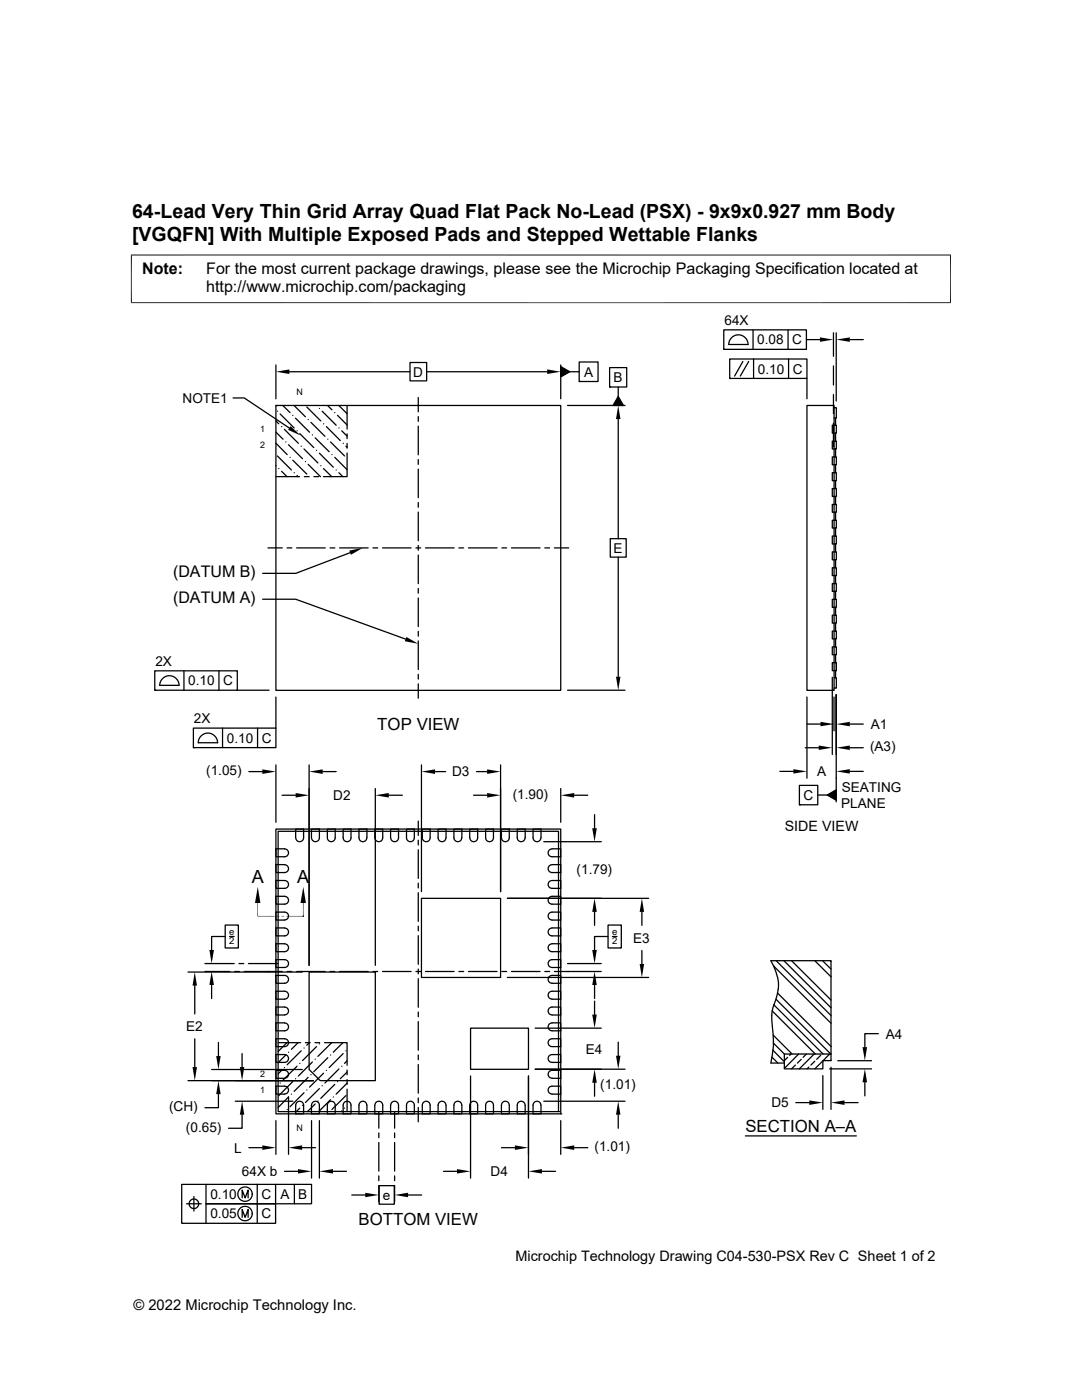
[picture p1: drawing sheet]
<svg xmlns="http://www.w3.org/2000/svg" width="216mm" height="279mm" viewBox="0 0 216 279" stroke-linecap="round" stroke-linejoin="round" font-family="sans-serif">
<g fill="none" stroke="#000" stroke-width=".25">
<path d="M46.5 79.4h2.2l9 6M55.1 72.8v6.8M57.7 74.2h24.1M81.8 72.3h3.3v3.7h-3.3zM83.5 79.3v2.9M85.1 74.2h24.1M111.9 73.2l1.8 1-1.8 1zM111.9 72.8v6.8M113.7 74.2h1.9M115.6 72.2h3.7v3.9h-3.7zM115.6 76.1h.1M121.6 73.4h3.5v3.8h-3.5z"/>
<path d="M121.6 77.2h.1M123.4 79.1l1 1.8h-2.1zM123.4 77.2v1.9M144.4 65.8h16.5v3.9h-16.5zM144.4 69.7h.1M145.6 71.6h15.4v3.9h-15.4zM145.6 75.5h.1M148.2 72.1l-1.6 3M149.3 68.7a1.93 1.93 0 0 0-2-1.9 1.93 1.93 0 0 0-1.9 1.9h3.9M149.4 72.1l-1.7 3M150.3 65.8v3.9M150.4 71.6v3.9"/>
<path d="M157.2 65.8v3.9M157.4 71.6v3.9M160.9 67.8h2.7M161 75.5v4.1M166.3 66.4v4.7M166.3 73v3.8M166.3 78.7v3.8M166.9 66.4v13.6M169.6 67.8h2.7M55.1 80.9h56.8v56.9h-56.8zM55.1 80.9h.1M55.1 92.9h.1"/>
<path d="M55.1 88.5l2.2 2.2M55.1 86.2l1.4 1.5M55.1 84l.5 .6M55.1 95.1h4.7M55.4 91l2.7 2.8M55.4 82.1h.1M55.6 93.5h.1M55.9 82.6l2.8 2.8M56.2 94.1l1.1 1M56.2 85.1h.1M56.4 80.9l1.5 1.4M56.7 85.7l2.8 2.8"/>
<path d="M57 88.2h.1M57.6 88.8l2.8 2.7M57.9 91.3h.1M58.4 91.8l2.8 2.8M58.4 82.9h.1M58.7 80.9l2.2 2.3M58.7 94.3h.1M59 83.5l2.8 2.8M59.3 94.9l.2 .2M59.3 86h.1M59.8 86.5l2.8 2.8M60.1 89h.1"/>
<path d="M60.7 89.6l2.7 2.8M60.7 95.1h1M60.9 92.1h.1M61.2 81.2l2.8 2.8M61.5 92.7l2.4 2.4M61.5 83.7h.1M62 84.3l2.8 2.8M62.3 86.8h.1M62.6 95.1h1M62.9 87.4l2.8 2.7M63.1 80.9h.1M63.2 89.9h.1"/>
<path d="M63.7 90.4l2.8 2.8M63.7 81.5h.1M64 92.9h.1M64.3 82.1l2.8 2.8M64.6 93.5l1.6 1.6M64.6 84.6h.1M65.1 85.1l2.8 2.8M65.4 80.9l.8 .9M65.4 87.7h.1M66 88.2l2.7 2.8M66.2 90.7h.1M66.8 91.3l2.5 2.4"/>
<path d="M66.8 82.3h.1M67.1 93.8h.1M67.4 82.9l1.9 1.9M67.6 80.9l1.7 1.7M67.6 94.3l.8 .8M67.6 85.4h.1M68.2 86l1.1 1M68.5 88.5h.1M69 89l.3 .3M69.3 90.4v4.7h-4.8M69.3 80.9v4.7M69.3 86.6v.9"/>
<path d="M69.3 88.5v1M83.5 83.1v1M83.5 85v5.8M83.5 91.7v1M83.5 93.6v5.7M113.2 80.9h11.5M123.4 83.6v23.9M161 80.9h5.4v56.9h-5.4zM166.1 97.5h.8v1.6h-.8zM166.1 94.3h.8v1.6h-.8zM166.1 91.2h.8v1.6h-.8zM166.1 88h.8v1.6h-.8z"/>
<path d="M166.1 84.9h.8v1.5h-.8zM166.3 84.5v4.7M166.4 81.4h.5v2h-.5M166.7 83.4v1.5M166.7 86.4v1.6M166.7 89.6v1.6M166.7 92.8v1.5M166.7 95.9v1.6M166.7 99.1v1.6M52.4 119.6h6.6l21.9 8M53.5 109.3h2.8M57.3 109.3h.9"/>
<path d="M59.2 109.3h5.7M65.8 109.3h1M67.8 109.3h5.7M69.9 110.3l-10.9 4.1h-6.6M74.4 109.3h1M76.3 109.3h5.7M83 109.3h.9M83.5 100.3v.9M83.5 102.2v5.7M83.5 108.9v.9M83.5 110.8v5.7M83.5 117.4v1"/>
<path d="M83.5 119.3v5.8M84.9 109.3h5.7M91.6 109.3h.9M93.5 109.3h5.7M100.1 109.3h1M102 109.3h5.8M108.7 109.3h1M110.6 109.3h2.9M121.8 107.5h3.1v3.7h-3.1zM123.4 111.2v23.9M166.1 119.6h.8v1.6h-.8zM166.1 116.5h.8v1.5h-.8z"/>
<path d="M166.1 113.3h.8v1.6h-.8zM166.1 110.1h.8v1.6h-.8zM166.1 107h.8v1.6h-.8zM166.1 103.8h.8v1.6h-.8zM166.1 100.7h.8v1.5h-.8zM166.7 102.2v1.6M166.7 105.4v1.6M166.7 108.6v1.5M166.7 111.7v1.6M166.7 114.9v1.6M166.7 118v1.6M30.9 133.9h16.4v3.9h-16.4z"/>
<path d="M30.9 137.8h.1M32.4 135.4a1.91 1.91 0 0 1 2.1-.4 1.91 1.91 0 0 1 1.2 1.8h-3.8l.1-.6zM36.7 133.9v3.9M43.7 133.9v3.9M47.3 137.8h6.4M55.1 139.1v6.2M83.5 126v1M83.5 127.9v5.7M83.5 134.6v.9M83.5 136.5v2.8M113.2 137.8h11.5M161 139.1v16.2"/>
<path d="M166.1 135.2v15.4M166.1 132.2h.8v1.6h-.8zM166.1 129.1h.8v1.6h-.8zM166.1 125.9h.8v1.6h-.8zM166.1 122.8h.8v1.6h-.8zM166.4 139.1v6.8M166.4 135.3h.5v2h-.5M166.7 121.2v1.6M166.7 124.4v1.5M166.7 127.5v1.6M166.7 130.7v1.5M166.7 133.8v1.5"/>
<path d="M166.9 138.7v21.3M166.9 132.2v1.6M38.6 145.3h16.5v3.9h-16.5zM38.6 149.2h.1M43.4 148.2a1.93 1.93 0 0 0-1.9-1.9 1.93 1.93 0 0 0-1.9 1.9h3.8M44.4 145.3v3.9M49.7 154h2.6M51.4 145.3v3.9M55.1 152.7v11.4M56.3 158.7h2.7M61.7 152.7v40M64.4 154h2.7"/>
<path d="M74.9 157.4v35.3M77.6 158.7h2.7M84.1 152.7v25.2M86.8 154h2.1M94.5 158.7h2.7M95.1 154h2.1M99.9 152.7v25.2M111.9 157.4v6.7M114.6 158.7h2.7M155.6 153.9h2.7M159.5 156.7h3.7v3.9h-3.7zM160.7 149.2h2.7"/>
<path d="M161 144.5h2.7M163.2 158.7h1.9M165.1 158.7l1.8-1.1v2.1zM169.6 144.5h2.7M169.6 149.2h2.7M169.6 153.9h2.7M55.1 169.4h1.7a.78 .78 0 0 1 .8 .8 .78 .78 0 0 1-.8 .8h-1.7zM55.1 172.6h1.7a.78 .78 0 0 1 .8 .8 .78 .78 0 0 1-.8 .7h-1.7zM55.1 175.7h1.7a.78 .78 0 0 1 .8 .8 .78 .78 0 0 1-.8 .8h-1.7zM55.1 178.9h1.7a.78 .78 0 0 1 .8 .8 .78 .78 0 0 1-.8 .7h-1.7zM55.1 165.5h56.8v56.8h-56.8zM55.5 165.9h55.9v55.9h-55.9z"/>
<path d="M59 165.5h1.6v1.7a.79 .79 0 0 1-.8 .8 .79 .79 0 0 1-.8-.8zM62.1 165.5h1.6v1.7a.79 .79 0 0 1-.8 .8 .79 .79 0 0 1-.8-.8zM65.3 165.5h1.6v1.7a.78 .78 0 0 1-.8 .8 .78 .78 0 0 1-.8-.8zM68.5 165.5h1.5v1.7a.78 .78 0 0 1-.7 .8 .78 .78 0 0 1-.8-.8zM73.2 167.2a.78 .78 0 0 1-.8 .8 .78 .78 0 0 1-.8-.8v-1.7h1.6v1.7M74.8 167.2v-1.7h1.6v1.7a.78 .78 0 0 1-.8 .8 .78 .78 0 0 1-.8-.8M77.9 167.2v-1.7h1.6v1.7a.78 .78 0 0 1-.8 .8 .78 .78 0 0 1-.7-.8M81.1 165.5h1.6v1.7a.78 .78 0 0 1-.8 .8 .78 .78 0 0 1-.8-.8zM83.5 163.9v2.8M83.5 167.7v.9M83.5 169.6v5.7M83.5 176.3v.9"/>
<path d="M83.5 178.2v5.7M84.1 179.3h15.8v15.8h-15.8zM84.3 165.5h1.5v1.7a.78 .78 0 0 1-.8 .8 .78 .78 0 0 1-.7-.8zM87.4 165.5h1.6v1.7a.78 .78 0 0 1-.8 .8 .78 .78 0 0 1-.8-.8zM90.6 165.5h1.6l-.1 1.7a.78 .78 0 0 1-.7 .8 .78 .78 0 0 1-.8-.8zM93.7 165.5h1.6v1.7a.79 .79 0 0 1-.8 .8 .79 .79 0 0 1-.8-.8zM96.9 165.5h1.6v1.7a.78 .78 0 0 1-.8 .8 .78 .78 0 0 1-.8-.8zM100.1 165.5h1.5v1.7a.78 .78 0 0 1-.8 .8 .78 .78 0 0 1-.7-.8zM101.2 179.3h28.2M104.8 167.2a.78 .78 0 0 1-.8 .8 .78 .78 0 0 1-.8-.8v-1.7h1.6v1.7M106.4 165.5h1.6l-.1 1.7a.78 .78 0 0 1-.8 .8 .78 .78 0 0 1-.7-.8zM108.5 168h11.5"/>
<path d="M109.5 179.2l.5-.3h1.9v1.5h-1.7a.79 .79 0 0 1-.7-.4 .79 .79 0 0 1 0-.8zM109.5 176l.5-.3h1.9v1.6h-1.7a.79 .79 0 0 1-.7-.5 .79 .79 0 0 1 0-.8zM109.5 172.9l.7-.3h1.7v1.5h-1.7a.79 .79 0 0 1-.7-.4 .79 .79 0 0 1 0-.8zM109.5 169.7l.7-.3h1.7v1.6h-1.7a.79 .79 0 0 1-.7-.5 .79 .79 0 0 1 0-.8zM118.6 162.6v2.7M159.5 160.6h.1M37.5 194h22.8M38.9 196.7v5.7M40.9 193.9h5M40.9 192.3h5.8M42.2 196.6v2.7M44.9 184.6h2.7v4.6h-2.7z"/>
<path d="M44.9 186.9h-2.7v2.7M45.8 186.9h.9M46.8 193.9h1M47.7 192.3h.9M48.7 193.9h7.6M49.6 192.3h5.8M55.1 188.3l1.7 .1a.78 .78 0 0 1 .8 .7 .78 .78 0 0 1-.8 .8h-1.7zM55.1 191.5h1.7a.78 .78 0 0 1 .8 .8 .78 .78 0 0 1-.8 .8h-1.7zM55.1 194.7h1.7a.78 .78 0 0 1 .8 .8 .78 .78 0 0 1-.8 .7h-1.7zM55.1 197.8h1.7a.79 .79 0 0 1 .8 .8 .79 .79 0 0 1-.8 .8h-1.7zM56.8 183.6a.78 .78 0 0 0 .8-.8 .78 .78 0 0 0-.8-.8h-1.7v1.6h1.7M56.8 185.2h-1.7v1.6h1.7a.78 .78 0 0 0 .8-.8 .78 .78 0 0 0-.8-.8"/>
<path d="M57.3 193.9h.9M59.2 193.9h5.7M60.5 182.8h.1M61.7 194h13.2v21.7h-11l-2.2-2.3zM65.8 193.9h1M67.8 193.9h5.7M74.4 193.9h1M76.3 193.9h5.7M83 193.9h.9M83.5 184.8v1M83.5 186.7v5.7M83.5 193.4v1"/>
<path d="M83.5 195.3v5.7M84.9 193.9h5.7M91.6 193.9h.9M93.5 193.9h5.7M100.1 193.9h1M101.2 195.1h28.2M102 193.9h5.8M108.7 193.9h1M109.5 198.1l.5-.3h1.9v1.6h-1.7a.79 .79 0 0 1-.7-.5 .79 .79 0 0 1 0-.8zM109.5 195l.5-.3h1.9v1.5h-1.7a.79 .79 0 0 1-.7-.4 .79 .79 0 0 1 0-.8zM109.5 191.8l.5-.3h1.9v1.6h-1.7a.79 .79 0 0 1-.7-.5 .79 .79 0 0 1 0-.8zM109.5 188.7l.7-.4h1.7v1.6h-1.7a.79 .79 0 0 1-.7-.4 .79 .79 0 0 1 0-.8z"/>
<path d="M110.2 183.6a.78 .78 0 0 1-.8-.8 .78 .78 0 0 1 .8-.8h1.7v1.6h-1.7M110.2 185.2h1.7v1.6h-1.7a.78 .78 0 0 1-.8-.8 .78 .78 0 0 1 .8-.8M113.2 192.3h6.8M118.6 196.6v2.7M118.6 182v2.7M118.6 199.8v2.7M120 193.9h-9.4M121.3 186.9h-2.7v2.7M121.3 184.6h2.7v4.6h-2.7zM122.2 186.9h.9M128.1 182v2.7M128.1 189.7v2.7"/>
<path d="M154.3 192.7l11.5 11.5M154.8 199.4l11 11M154.9 191.7l10.9 11M155.2 198.2l10.6 10.7M156.4 191.7l9.4 9.4M157.9 191.7l7.9 7.9M162.6 191.7l3.2 3.2M164.1 191.7l1.7 1.7M165.7 191.7l.1 .2M37.5 215.7h25M38.9 207.3v5.7M42.2 213.4h18.1"/>
<path d="M43.6 218.4v2.7h-2.7M43.6 208v2.8M46.9 219.8h11.5M48.3 210.3v2.7M55.1 207.3h1.7a.78 .78 0 0 1 .8 .8 .78 .78 0 0 1-.8 .8h-1.7zM55.1 210.5h1.7a.78 .78 0 0 1 .8 .7 .78 .78 0 0 1-.8 .8h-1.7zM55.1 213.6h1.7a.79 .79 0 0 1 .8 .8 .79 .79 0 0 1-.8 .8h-1.7zM55.1 216.8h1.7a.79 .79 0 0 1 .8 .8 .79 .79 0 0 1-.8 .8h-1.7zM55.5 208.1h4.5M55.9 216.1h.1M56.2 213.6l-.7 .7M56.7 213.1h.1"/>
<path d="M56.8 202.5a.78 .78 0 0 0 .8-.7 .78 .78 0 0 0-.8-.8h-1.7v1.6h1.7M56.8 204.1h-1.7v1.6h1.7a.78 .78 0 0 0 .8-.8 .78 .78 0 0 0-.8-.7M57 210.5l-1.5 1.6M57.3 208.1l-1.8 1.7M57.6 218.9l-2.1 2.1M57.6 210h.1M57.6 218.9v11.5M58.1 218.4h.1M58.4 215.9l-2.8 2.8M59 215.3h.1M59.3 212.8l-2.8 2.8M59.5 208.1l-1.4 1.3"/>
<path d="M59.8 212.2h.1M60.1 209.7l-2.8 2.8M60.7 218.1l-2.8 2.8M60.7 209.1h.1M60.9 208.1h1M61.2 217.5h.1M61.5 215l-2.8 2.8M61.7 208.1l-.5 .5M62 214.5h.1M62.3 211.9l-2.8 2.8M62.8 208.1h1M62.9 211.4h.1"/>
<path d="M63.2 208.9l-2.8 2.8M63.4 219.8h.1M63.7 217.3l-2.8 2.7M63.7 208.3h.1M64.3 216.7h.1M64.6 214.2l-2.8 2.8M64.7 208.1h4.6v4.5M65.1 213.6h.1M65.4 211.1l-2.8 2.8M66 219.5l-2.4 2.3M66 210.5h.1M66.2 208.1l-2.8 2.7"/>
<path d="M66.5 218.9h.1M66.8 216.4l-2.8 2.8M67.4 215.9h.1M67.6 213.3l-2.8 2.8M68.2 212.8h.1M68.4 208.1l-1.9 1.9M68.5 210.3l-2.8 2.8M69 218.7l-2.8 2.7M69 209.7h.1M69.3 216.2l-2.2 2.2M69.3 213.6v.9M69.3 215.5v.9"/>
<path d="M69.3 217.4v4.4M69.3 214l-1.4 1.3M69.3 211.7l-.6 .5M83.5 202v.9M83.5 203.9v5.7M83.5 210.5v1M83.5 212.4v5.8M83.5 219.1v1M93.9 205.2h11.6v8.2h-11.6zM93.9 214.7v20.4M105.5 214.7v20.4M106.8 213.4h17.9"/>
<path d="M106.8 205.2h13.2M108.5 219.8h16.2M109.5 217.1l.5-.3h1.9v1.6l-1.7-.1a.79 .79 0 0 1-.7-.4 .79 .79 0 0 1 0-.8zM109.5 213.9l.5-.3h1.9v1.6h-1.7a.79 .79 0 0 1-.7-.5 .79 .79 0 0 1 0-.8zM109.5 210.8l.5-.3h1.9v1.5h-1.7a.79 .79 0 0 1-.7-.4 .79 .79 0 0 1 0-.8zM109.5 207.6l.5-.3h1.9v1.6h-1.7a.79 .79 0 0 1-.7-.5 .79 .79 0 0 1 0-.8zM110.2 202.5a.78 .78 0 0 1-.8-.7 .78 .78 0 0 1 .8-.8h1.7v1.6h-1.7M110.2 204.1h1.7v1.6h-1.7a.78 .78 0 0 1-.8-.8 .78 .78 0 0 1 .8-.7M118.6 216.1v2.7M123.4 208v2.7M154 211l1.2 1.2M154.1 201.7l8.6 8.7"/>
<path d="M154.2 209.6l2.3 2.3M154.3 206.6l3.8 3.8M154.3 208.2l2.2 2.2M154.4 200.5l9.8 9.9M156.5 210.4h9.3v1.3h-1.6v1.6h-7.7zM157.2 211l-.7 .7M157.8 210.4l-.2 .2M158.7 212.6l-.8 .7M159.4 210.4l-2.9 2.8M159.9 211.4l-.8 .8M160.9 210.4l-.6 .6M161.4 213l-.4 .3"/>
<path d="M162.5 210.4l-3 2.9M162.6 211.8l-.8 .8M163.7 210.6l-.7 .8M164.2 211.7l-1.6 1.6M164.2 214.7v6.7M165.5 210.4l-1.2 1.3M165.5 213.3h8.4M165.8 211.6v.1M165.8 210.4v-18.7h-12a8.8 8.8 0 0 1 .5 9.1l-.3 1.8 .3 3.8a16.9 16.9 0 0 1-.5 5.8h2.7M165.8 213v8.4M167.2 211.7h6.7M172.6 216v2.7"/>
<path d="M175.3 206.3h-2.7v2.7M38.7 238.8v2.9M41.1 236.4v3.8h13.9v3.9h-18.7v-7.7h25.9v3.8h-21.1v3.9M48.3 222.5v2.7h-2.7M48.3 239.1v-1.6l.6 1.6 .6-1.6v1.6M49.7 229h2.6M51.3 236.4v7.7M55 236.4v3.8M55.1 223.6v6.8M56.8 233.8h2.7M57.3 221.4h.1M58.7 236.4v3.8"/>
<path d="M59.2 220.1a.78 .78 0 0 1 .9-.3 .78 .78 0 0 1 .5 .8v1.7h-1.6v-1.7zM59.8 221.1l-.7 .7M60.3 229h2.7M60.4 220.6h.1M62.2 223.6v11.5M62.3 220.1a.78 .78 0 0 1 .9-.3 .78 .78 0 0 1 .5 .8v1.7h-1.6l.1-1.7zM62.9 220.3l-1.6 1.5M63.7 223.6v11.5M65.5 220.1a.78 .78 0 0 1 .9-.3 .78 .78 0 0 1 .5 .8v1.7h-1.6v-1.7zM66.4 233.8h2.7M68.2 221.7l-.1 .1M68.6 220.1a.78 .78 0 0 1 .9-.3 .78 .78 0 0 1 .5 .8v1.7h-1.5v-1.7z"/>
<path d="M68.7 221.1h.1M70.2 238.5h2.7M73.2 220.6v1.7h-1.6v-1.7a.78 .78 0 0 1 .8-.8 .78 .78 0 0 1 .8 .8M74.8 220.6v1.7h1.6v-1.7a.78 .78 0 0 0-.8-.8 .78 .78 0 0 0-.8 .8M75.6 221.9v3.2M75.6 226.1v1M75.6 228v5.7M75.6 234.7v.9M75.6 236.6v3.2M75.6 236.6h3.1v3.7h-3.1zM77.9 220.6v1.7h1.6v-1.7a.78 .78 0 0 0-.8-.8 .78 .78 0 0 0-.7 .8M78.7 221.9v3.2"/>
<path d="M78.7 226.1v1M78.7 228v5.7M78.7 234.7v.9M78.7 236.6v3.2M81.3 220.1a.78 .78 0 0 1 .9-.3 .78 .78 0 0 1 .5 .8v1.7h-1.6v-1.7zM81.4 238.5h2.7M83.5 221v2.9M84.4 220.1a.78 .78 0 0 1 .9-.3 .78 .78 0 0 1 .5 .8v1.7h-1.5v-1.7zM87.6 220.1a.8 .8 0 0 1 .9-.3 .8 .8 0 0 1 .5 .8v1.7h-1.6v-1.7zM88.5 233.8h2.7M90.7 220.1a.8 .8 0 0 1 .9-.3 .8 .8 0 0 1 .6 .8v1.7h-1.6v-1.7zM93.9 220.1a.78 .78 0 0 1 .9-.3 .78 .78 0 0 1 .5 .8v1.7h-1.6v-1.7z"/>
<path d="M97.1 220.1a.78 .78 0 0 1 .8-.3 .78 .78 0 0 1 .6 .8v1.7h-1.6v-1.7zM100.1 229h2.6M100.2 220.1a.78 .78 0 0 1 .9-.3 .78 .78 0 0 1 .5 .8v1.7h-1.5v-1.7zM104.8 220.6v1.7h-1.6v-1.7a.78 .78 0 0 1 .8-.8 .78 .78 0 0 1 .8 .8M106.5 220.1a.8 .8 0 0 1 .9-.3 .8 .8 0 0 1 .6 .8v1.7h-1.6v-1.7zM108.1 233.8h2.7M111.4 221.8h.1M111.9 223.6v6.8M111.9 222.3h.1M114.6 229h2.7M123.4 222.5v2.7M148.7 226.7h22.2"/>
<path d="M158.8 220h2.7M168.5 220h2.7M37.2 240.2h3M48.3 243v-1.6l.6 1.6 .6-1.6v1.6"/>
<circle cx="48.9" cy="238.3" r="1.44"/>
<circle cx="38.7" cy="240.2" r=".96"/>
<circle cx="48.9" cy="242.2" r="1.44"/>
</g>
<g fill="#000">
<path d="M55.1 74.2l2.6-.5v.9zM109.2 73.7l2.7 .5-2.7 .4zM111.9 73.2l1.8 1-1.8 1zM163.6 67.3l2.7 .5-2.7 .4zM166.9 67.8l2.7-.5v.9zM58 85l2 1.9-2.5-1.1zM123.4 80.9l.4 2.7h-.9zM123.4 79.1l1 1.8h-2.1zM69.7 109.9l2.7-.6-2.4 1.4zM81.1 127.1l2.4 1.4-2.7-.5zM122.9 135.1h.9l-.4 2.7zM52.3 153.5l2.8 .5-2.8 .5z"/>
<path d="M59 158.3l2.7 .4-2.7 .5zM61.7 154l2.7-.5v1zM74.9 158.7l2.7-.4v.9zM84.1 154l2.7-.5v1zM97.2 153.5l2.7 .5-2.7 .5zM97.2 158.3l2.7 .4-2.7 .5zM111.9 158.7l2.7-.4v.9zM158.3 153.5l2.7 .4-2.7 .5zM163.4 148.8l2.7 .4-2.7 .5zM163.7 144.1l2.7 .4-2.7 .4zM165.1 158.7l1.8-1.1v2.1zM166.9 144.5l2.7-.4v.8z"/>
<path d="M166.9 149.2l2.7-.4v.9zM166.9 153.9l2.7-.4v.9zM51.4 177l.6 3.2h-1.1zM118.2 165.3h.9l-.5 2.7zM38.9 194l.4 2.7h-.9zM42.2 193.9l.5 2.7h-.9zM41.8 189.6h.9l-.5 2.7zM55.2 182.8h.5l-.5 .1zM55.2 182.9l.5-.1v.1zM56.2 182.8h.5l-.5 .1zM56.2 182.9l.5-.1v.1zM60.5 177l.5 3.2h-1z"/>
<path d="M118.6 179.3l.5 2.7h-.9zM118.6 193.9l.5 2.7h-.9zM118.2 189.6h.9l-.5 2.7zM127.6 192.4h.9l-.4 2.7zM128.1 179.3l.4 2.7h-.9zM38.4 213h.9l-.4 2.7zM43.1 210.8h.9l-.4 2.6zM43.6 215.7l.4 2.7h-.9zM47.9 213h.8l-.4 2.7zM118.6 213.4l.5 2.7h-.9zM118.2 202.5h.9l-.5 2.7zM122.9 210.7h.9l-.4 2.7z"/>
<path d="M161.5 219.6l2.7 .4-2.7 .5zM165.8 220l2.7-.4v.9zM172.6 213.3l.4 2.7h-.9zM172.1 209h.9l-.4 2.7zM48.3 219.8l.4 2.7h-.8zM52.3 228.6l2.8 .4-2.8 .5zM59.5 233.3l2.7 .5-2.7 .4zM57.6 229l2.7-.4v.9zM63.7 233.8l2.7-.5v.9zM72.9 238l2.7 .5-2.7 .4zM78.7 238.5l2.7-.5v.9zM91.2 233.3l2.7 .5-2.7 .4z"/>
<path d="M102.7 228.6l2.8 .4-2.8 .5zM105.5 233.8l2.6-.5v.9zM111.9 229l2.7-.4v.9zM123.4 219.8l.4 2.7h-.9z"/>
</g>
<path d="M26.1 50.9h163.7M26.2 50.8v9.7M189.7 50.8v9.7M26.1 60.4h163.7M51.4 180.2v2.6h3.4M57.1 182.8h3.4M60.5 180.2v2.7" fill="none" stroke="#000" stroke-width=".2"/>
<g font-size="3.9">
<text x="26.4" y="43.5">64-Lead Very Thin Grid Array Quad Flat Pack No-Lead (PSX) - 9x9x0.927 mm Body</text>
<text x="26.4" y="48.1">[VGQFN] With Multiple Exposed Pads and Stepped Wettable Flanks</text>
</g>
<g font-size="3.6">
<text x="50.2" y="176.3">A</text>
<text x="59.3" y="176.3">A</text>
</g>
<g font-size="3.3">
<text x="75.3" y="145.7">TOP VIEW</text>
<text x="148.7" y="226">SECTION A–A</text>
<text x="71.6" y="244.4">BOTTOM VIEW</text>
</g>
<g font-size="3.2">
<text x="28.4" y="54.7">Note:</text>
<text x="41.1" y="58.3">http://www.microchip.com/packaging</text>
<text x="41.1" y="54.7">For the most current package drawings, please see the Microchip Packaging Specification located at</text>
<text x="34.5" y="115.2">(DATUM B)</text>
<text x="34.5" y="120.4">(DATUM A)</text>
</g>
<g font-size="2.9">
<text x="102.8" y="251.7">Microchip Technology Drawing C04-530-PSX Rev C Sheet 1 of 2</text>
<text x="26.6" y="261.3">© 2022 Microchip Technology Inc.</text>
</g>
<text font-size="2.8" x="156.6" y="165.8">SIDE VIEW</text>
<g font-size="2.7">
<text x="144.5" y="64.9">64X</text>
<text x="151.1" y="68.7">0.08</text>
<text x="158.1" y="68.7">C</text>
<text x="82.5" y="75.2">D</text>
<text x="116.5" y="75.2">A</text>
<text x="122.4" y="76.3">B</text>
<text x="151.2" y="74.5">0.10</text>
<text x="158.2" y="74.6">C</text>
<text x="36.4" y="80.4">NOTE1</text>
<text x="122.4" y="110.3">E</text>
<text x="31" y="132.9">2X</text>
<text x="37.6" y="136.8">0.10</text>
<text x="44.5" y="136.8">C</text>
<text x="38.7" y="144.4">2X</text>
<text x="45.3" y="148.2">0.10</text>
<text x="52.2" y="148.2">C</text>
<text x="173.6" y="149.9">(A3)</text>
<text x="173.8" y="145.5">A1</text>
<text x="41.1" y="154.7">(1.05)</text>
<text x="90.2" y="154.9">D3</text>
<text x="163" y="154.9">A</text>
<text x="66.5" y="159.7">D2</text>
<text x="102.3" y="159.4">(1.90)</text>
<text x="160.4" y="159.6">C</text>
<text x="167.9" y="161.3">PLANE</text>
<text x="168" y="158.1">SEATING</text>
<text x="115.1" y="174.3">(1.79)</text>
<text x="126.4" y="188.1">E3</text>
<text x="37.2" y="205.8">E2</text>
<text x="176.8" y="207.3">A4</text>
<text x="116.9" y="210.2">E4</text>
<text x="33.7" y="221.7">(CH)</text>
<text x="119.8" y="217.3">(1.01)</text>
<text x="153.9" y="221">D5</text>
<text x="37.1" y="225.8">(0.65)</text>
<text x="46.7" y="230">L</text>
<text x="118.6" y="229.7">(1.01)</text>
<text x="42" y="239.3">0.10</text>
<text x="48.3" y="234.7">64X b</text>
<text x="52.2" y="239.3">C</text>
<text x="56" y="239.3">A</text>
<text x="59.5" y="239.3">B</text>
<text x="76.4" y="239.4">e</text>
<text x="97.9" y="234.7">D4</text>
<text x="42" y="243.2">0.05</text>
<text x="52.2" y="243.2">C</text>
</g>
<g font-size="1.9">
<text x="45.7" y="186.7">e</text>
<text x="45.7" y="188.5">2</text>
<text x="122.1" y="186.7">e</text>
<text x="122.2" y="188.5">2</text>
</g>
<g font-size="1.8">
<text x="59.1" y="78.7">N</text>
<text x="51.9" y="86.3">1</text>
<text x="51.9" y="89.5">2</text>
<text x="51.9" y="215">2</text>
<text x="51.9" y="218.2">1</text>
<text x="59.1" y="225.7">N</text>
</g>
</svg>
